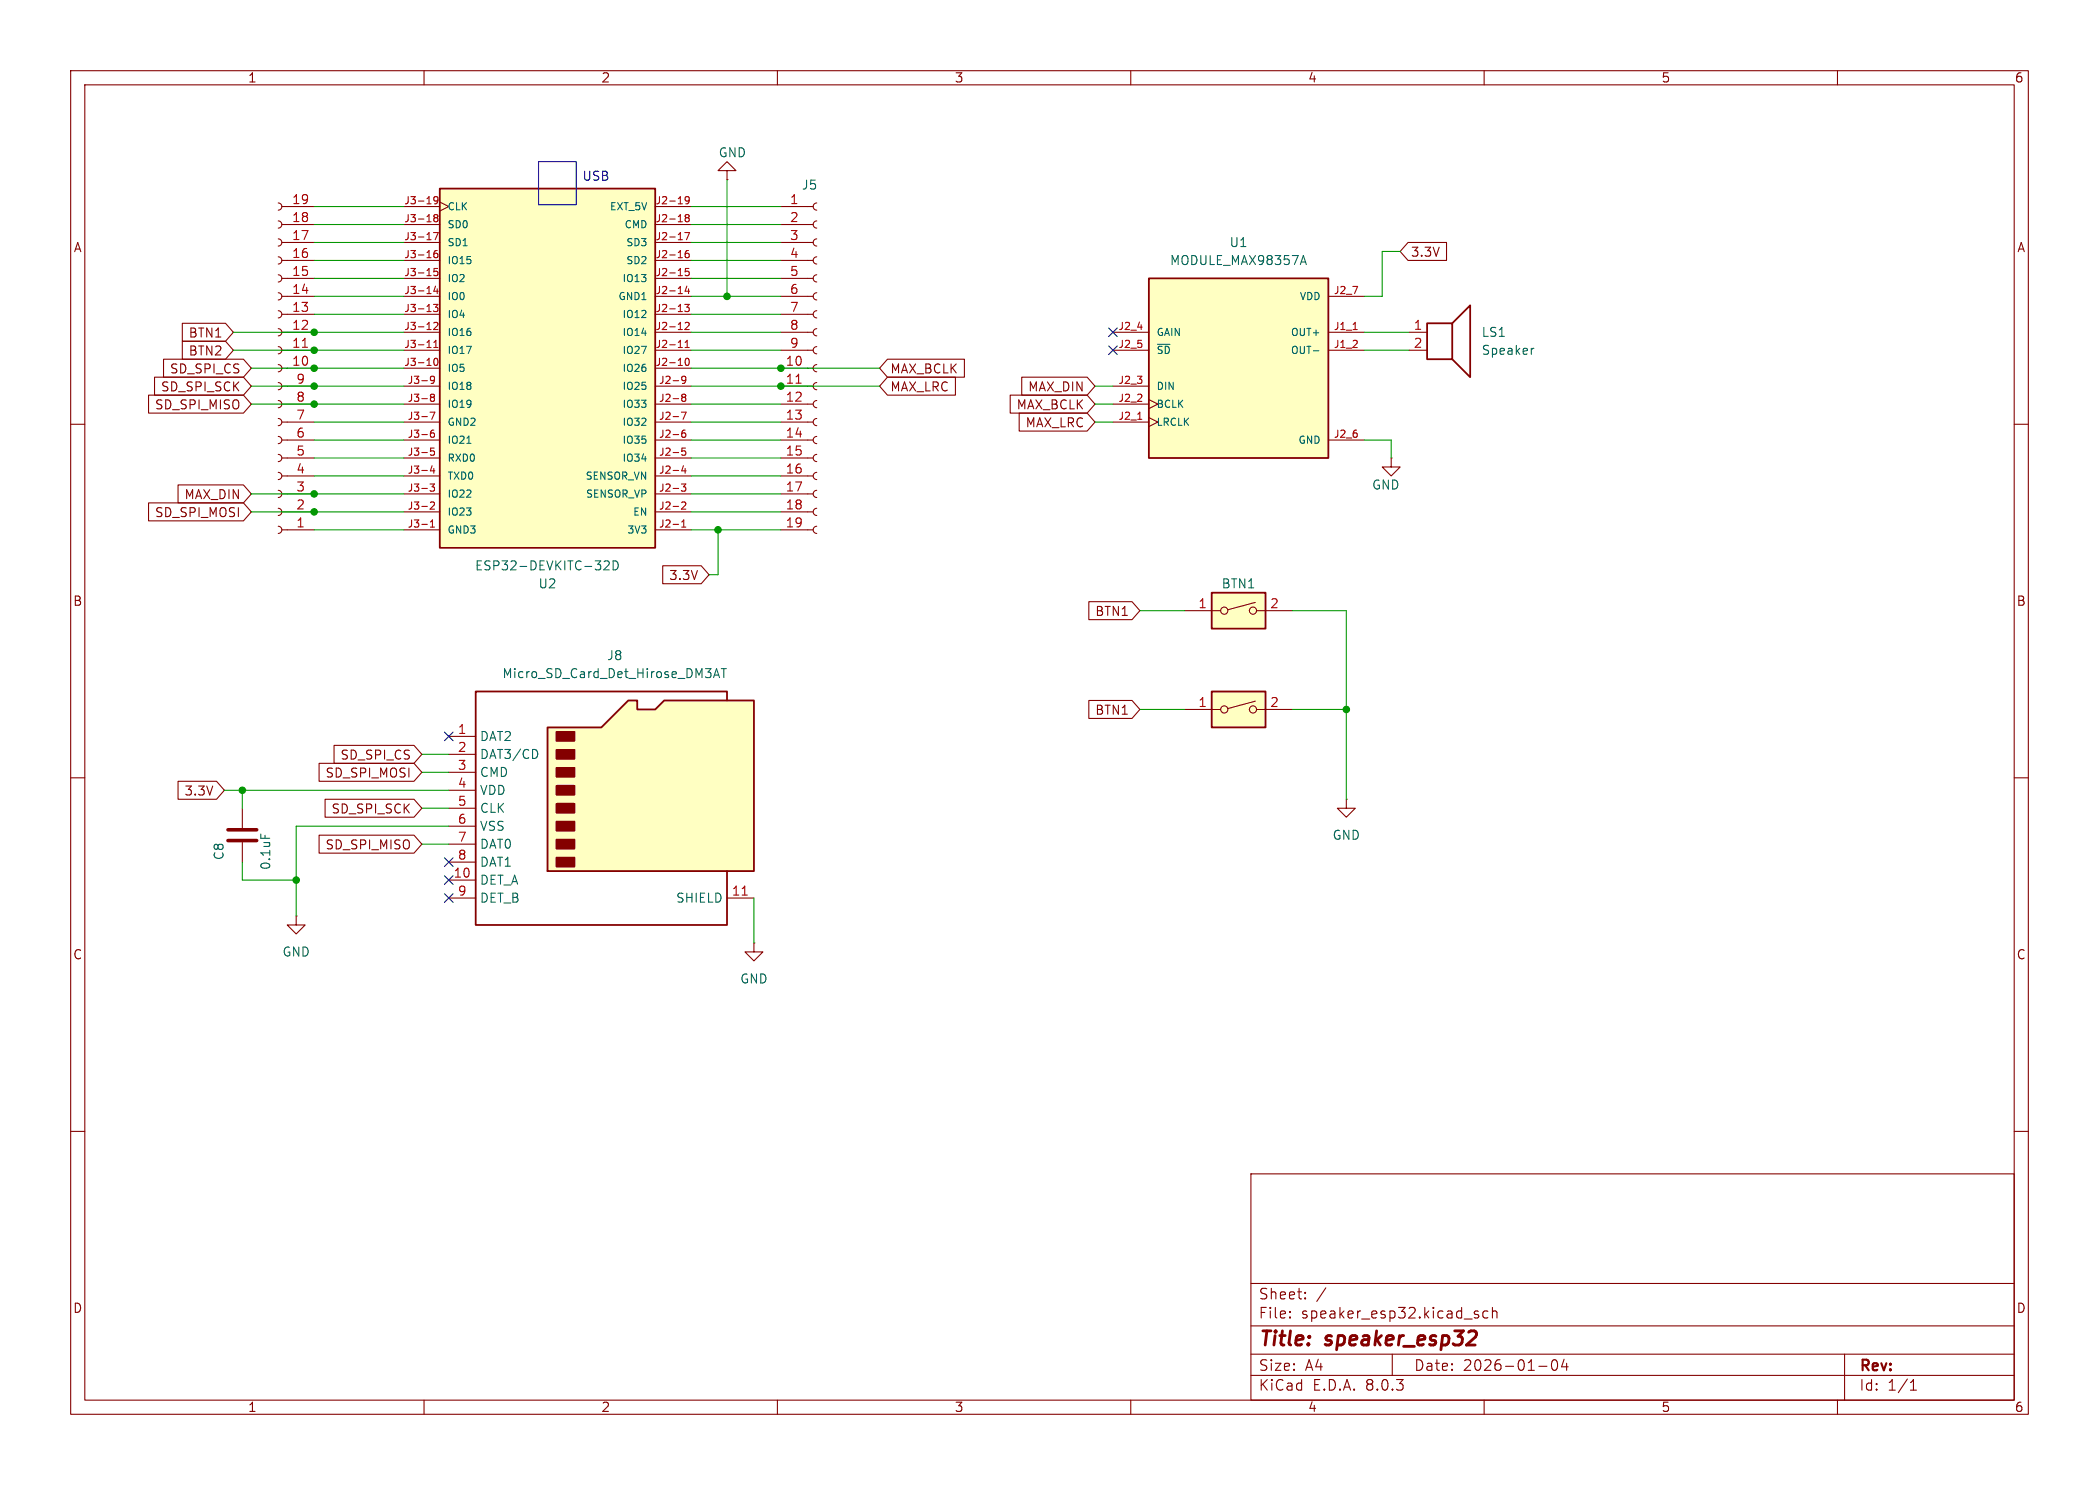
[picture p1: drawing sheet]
<svg xmlns="http://www.w3.org/2000/svg" width="297mm" height="210mm" viewBox="0 0 297 210" stroke-linecap="round" stroke-linejoin="round" font-family="sans-serif">
<g fill="none" stroke="#840000" stroke-width=".15">
<path d="M10 10h277v190h-277zM12 12h273v186h-273zM60 10v2M110 10v2M160 10v2M210 10v2M260 10v2M10 60h2M285 60h2M10 110h2M285 110h2M10 160h2"/>
<path d="M285 160h2M177 166h108v32h-108zM60 198v2M110 198v2M160 198v2M177 194.5h108M177 191.5h108M177 187.5h108M177 181.5h108M182.5 186.3h.1l-.1 .1M182.5 186.3v.1M182.5 185.5v.1"/>
<path d="M182.5 185.5h.1l-.1 .1M184.7 183.6v.1M184.7 183.6h-.1l.1 .1M184.7 182.8v.1M184.7 182.8h-.1l.1 .1M187.6 182.1l-1.3 2M197 191.5v3M208.8 185.9l.4 .1v.2l-.2 .2h-.3M208.8 185.4l.4 .1M210 198v2M210.5 185.5l-.4-.1-.3 .3v.4l.2 .2 .1 .1 .4-.1M211.2 185.5a.37 .37 0 0 1 .6 .1v.8"/>
<path d="M211.2 184.9v1.5M217.7 193.2h1.2M219.7 192.4a.36 .36 0 0 1 .3-.1 .36 .36 0 0 1 .3 .3 .77 .77 0 0 1-.4 1.2 .91 .91 0 0 1-.2-1.4zM221.3 192.2l-.3 1.1h.9M221.7 192.8v1M260 198v2M261 191.5v6.5M270.3 196.6h.9M270.3 195.5l.4-.4v1.5"/>
</g>
<path d="M208.6 188.2a.45 .45 0 0 1 .3 .6l-.1 .3-1.3 1.1h1.2" fill="none" stroke="#840000" stroke-width=".4"/>
<path d="M171.4 83.8h7.7v5.1h-7.7z" fill="#ffffc2"/>
<g fill="none" stroke="#840000" stroke-width=".15">
<path d="M167.6 86.4h5.1M177.6 85.2l-3.9 1M177.8 86.4h5.1M34.3 114.3v2.8M34.3 119.1v2.8"/>
<circle cx="173.2" cy="86.4" r=".51"/>
<circle cx="177.3" cy="86.4" r=".51"/>
</g>
<path d="M171.4 83.8h7.7v5.1h-7.7z" fill="none" stroke="#840000" stroke-width=".25"/>
<path d="M32.3 118.9h4M32.3 117.3h4" fill="none" stroke="#840000" stroke-width=".51"/>
<path d="M36.9 117.9v.7" fill="none" stroke="#006464" stroke-width=".15"/>
<path d="M162.6 39.4h25.4v25.4h-25.4z" fill="#ffffc2"/>
<path d="M162.6 39.4h25.4v25.4h-25.4z" fill="none" stroke="#840000" stroke-width=".25"/>
<path d="M157.5 47h5.1M157.5 49.5h5.1M157.5 59.7h5.1M157.5 57.2h5.1M157.5 54.6h5.1M162.6 59.1l1.2 .6-1.2 .6M162.6 56.5l1.2 .7-1.2 .6M188 47h5M188 49.5h5M188 41.9h5M188 62.2h5" fill="none" stroke="#840000" stroke-width=".15"/>
<path d="M161 59.3h.6M191.5 46.6h.5" fill="none" stroke="#a90000" stroke-width=".15"/>
<path d="M184.1 37h.6M184.4 36.1l.4 1.3M163.8 48.7h1.8M185.8 49.6h.8" fill="none" stroke="#006464" stroke-width=".15"/>
<path d="M77.5 102.9h7.6l3.8-3.8h1.3v1.2h2.5l1.3-1.2h12.7v24.1h-29.2z" fill="#ffffc2"/>
<g fill="#840000" stroke="#840000" stroke-width=".25">
<path d="M78.7 121.3h2.6v1.3h-2.6z"/>
<path d="M78.7 118.7h2.6v1.3h-2.6z"/>
<path d="M78.7 116.2h2.6v1.3h-2.6z"/>
<path d="M78.7 113.7h2.6v1.2h-2.6z"/>
<path d="M78.7 111.1h2.6v1.3h-2.6z"/>
<path d="M78.7 108.6h2.6v1.3h-2.6z"/>
<path d="M78.7 106h2.6v1.3h-2.6z"/>
<path d="M78.7 103.5h2.6v1.3h-2.6z"/>
</g>
<path d="M102.9 99.1v-1.3h-35.6v33h35.6v-7.6M77.5 102.9h7.6l3.8-3.8h1.3v1.2h2.5l1.3-1.2h12.7v24.1h-29.2z" fill="none" stroke="#840000" stroke-width=".25"/>
<g fill="none" stroke="#840000" stroke-width=".15">
<path d="M102.9 24.1h-1.3l1.3-1.2 1.2 1.2h-1.2v1.3M102.9 25.4h.1M110.5 39.4h4.6M110.5 36.8h4.6M110.5 34.3h4.6M110.5 31.8h4.6M110.5 29.2h4.6M115.6 38.9a.51 .51 0 0 0-.5 .5 .51 .51 0 0 0 .5 .5M115.6 36.3a.51 .51 0 0 0-.5 .5 .51 .51 0 0 0 .5 .5M115.6 33.8a.51 .51 0 0 0-.5 .5 .51 .51 0 0 0 .5 .5M115.6 31.2a.51 .51 0 0 0-.5 .6 .51 .51 0 0 0 .5 .5M115.6 28.7a.51 .51 0 0 0-.5 .5 .51 .51 0 0 0 .5 .5"/>
<path d="M110.5 59.7h4.6M110.5 57.2h4.6M110.5 54.6h4.6M110.5 52.1h4.6M110.5 49.5h4.6M110.5 47h4.6M110.5 44.5h4.6M110.5 41.9h4.6M115.6 59.2a.51 .51 0 0 0-.5 .5 .51 .51 0 0 0 .5 .5M115.6 56.6a.51 .51 0 0 0-.5 .6 .51 .51 0 0 0 .5 .5M115.6 54.1a.51 .51 0 0 0-.5 .5 .51 .51 0 0 0 .5 .5M115.6 51.6a.51 .51 0 0 0-.5 .5 .51 .51 0 0 0 .5 .5"/>
<path d="M115.6 49a.51 .51 0 0 0-.5 .5 .51 .51 0 0 0 .5 .5M115.6 46.5a.51 .51 0 0 0-.5 .5 .51 .51 0 0 0 .5 .5M115.6 43.9a.51 .51 0 0 0-.5 .6 .51 .51 0 0 0 .5 .5M115.6 41.4a.51 .51 0 0 0-.5 .5 .51 .51 0 0 0 .5 .5M110.5 74.9h4.6M110.5 72.4h4.6M110.5 69.9h4.6M110.5 67.3h4.6M110.5 64.8h4.6M110.5 62.2h4.6M115.6 74.4a.51 .51 0 0 0-.5 .5 .51 .51 0 0 0 .5 .5M115.6 71.9a.51 .51 0 0 0-.5 .5 .51 .51 0 0 0 .5 .5"/>
<path d="M115.6 69.3a.51 .51 0 0 0-.5 .6 .51 .51 0 0 0 .5 .5M115.6 66.8a.51 .51 0 0 0-.5 .5 .51 .51 0 0 0 .5 .5M115.6 64.3a.51 .51 0 0 0-.5 .5 .51 .51 0 0 0 .5 .5M115.6 61.7a.51 .51 0 0 0-.5 .5 .51 .51 0 0 0 .5 .5M63.5 104.1h3.8M63.5 106.7h3.8M63.5 109.2h3.8M63.5 111.8h3.8M63.5 114.3h3.8M63.5 116.8h3.8M63.5 119.4h3.8M41.9 129.5v1.3h1.3l-1.3 1.3-1.3-1.3h1.3"/>
<path d="M41.9 129.5h.1M63.5 124.5h3.8M63.5 127h3.8M63.5 121.9h3.8M102.9 127h3.8M106.7 133.4v1.2h1.2l-1.2 1.3-1.3-1.3h1.3M106.7 133.4h.1"/>
</g>
<path d="M112.6 54.2h.8M105 126.6h.7" fill="none" stroke="#a90000" stroke-width=".15"/>
<path d="M101 95.8l.4-1.2 .4 1.2M101.1 95.5h.6M102.1 94.6h.7M102.4 94.6v1.2M75.8 106.1l.3 .4-.1 .5-.2 .2" fill="none" stroke="#006464" stroke-width=".15"/>
<path d="M62.2 26.7h30.5v50.8h-30.5z" fill="#ffffc2"/>
<path d="M62.2 26.7h30.5v50.8h-30.5zM201.9 45.7h3.6v5.1h-3.6zM205.5 45.7l2.5-2.5v10.1l-2.5-2.5" fill="none" stroke="#840000" stroke-width=".25"/>
<g fill="none" stroke="#840000" stroke-width=".15">
<path d="M57.1 39.4h5.1M57.1 36.8h5.1M57.1 34.3h5.1M57.1 31.8h5.1M57.1 29.2h5.1M62.2 28.6l1.3 .6-1.3 .6M92.7 39.4h5.1M92.7 36.8h5.1M92.7 34.3h5.1M92.7 31.8h5.1M92.7 29.2h5.1M57.1 52.1h5.1"/>
<path d="M57.1 49.5h5.1M57.1 47h5.1M57.1 44.5h5.1M57.1 41.9h5.1M57.1 59.7h5.1M57.1 57.2h5.1M57.1 54.6h5.1M92.7 52.1h5.1M92.7 49.5h5.1M92.7 47h5.1M92.7 44.5h5.1M92.7 41.9h5.1"/>
<path d="M92.7 59.7h5.1M92.7 57.2h5.1M92.7 54.6h5.1M199.4 49.5h2.5M199.4 47h2.5M57.1 74.9h5.1M57.1 72.4h5.1M57.1 69.9h5.1M57.1 67.3h5.1M57.1 64.8h5.1M57.1 62.2h5.1M92.7 74.9h5.1"/>
<path d="M92.7 72.4h5.1M92.7 69.9h5.1M92.7 67.3h5.1M92.7 64.8h5.1M92.7 62.2h5.1M196.8 64.8v1.2h-1.2l1.2 1.3 1.3-1.3h-1.3M196.8 64.8h.1"/>
</g>
<g fill="none" stroke="#a90000" stroke-width=".15">
<path d="M61.3 32.9h.7l-.4 1M61.6 30.8l-.2-.2 .2-.3 .3 .1 .1 .1-.2 .3M61.6 30.8h.2M61.6 30.8l-.2 .2v.3l.2 .1 .3-.1 .1-.1-.1-.3-.1-.1M61.9 35.4l-.3 .1a.68 .68 0 0 0 0 .9l.3-.1 .1-.3-.2-.2-.3 .1-.1 .1M61.9 38h-.5v.5l.1-.1h.4l.1 .1-.1 .4-.1 .1-.4-.1M62 28.2l-.2 .2h-.3l-.1-.2 .1-.3 .3-.1 .1 .1a.67 .67 0 0 1-.2 .9h-.2M96.9 32.9h.7l-.5 1M97.1 30.8l-.2-.2 .2-.3 .3 .1 .1 .1-.2 .3M97.1 30.8l-.2 .2 .1 .3 .1 .1 .3-.1 .1-.1v-.3l-.2-.1M97.1 30.8h.2M97.4 35.4l-.3 .1a.68 .68 0 0 0 0 .9l.4-.1v-.3l-.2-.2-.3 .1-.1 .1"/>
<path d="M97.5 38h-.5l-.1 .5 .2-.1h.3l.1 .1v.4l-.2 .1-.4-.1M97.5 28.2l-.2 .2h-.3l-.1-.2 .1-.3 .3-.1 .2 .1a.67 .67 0 0 1-.3 .9h-.2M60.4 49.1h.6M60.9 58.3h.6l-.4 1M61.1 56.2l-.2-.2 .2-.3 .3 .1 .1 .1-.2 .3M61.1 56.2h.2M61.1 56.2l-.2 .2v.3l.2 .1 .3-.1 .1-.1-.1-.3-.1-.1M61.3 43h.7l-.4 .4 .3 .1v.5l-.1 .1-.5-.1M61.4 49.1h.6M61.4 45.7l.4-.1 .2 .3-.7 .7h.7M61.4 48.4l.3-.3v1M61.5 50.8l.1-.1a.54 .54 0 0 1 .4 .5 .54 .54 0 0 1-.4 .5l-.1-.1-.1-.3z"/>
<path d="M61.5 53.6l-.2 .2h-.3l-.1-.2 .1-.3 .3-.1 .1 .1a.67 .67 0 0 1-.2 .9h-.2M61.6 40.5l-.2 .7h.6M61.9 40.8v.7M96 49.1h.6M96.4 58.3h.7l-.4 1M96.7 56.2l-.2-.2 .2-.3 .2 .1 .1 .1-.2 .3M96.7 56.2l-.2 .2v.3l.2 .1 .2-.1 .1-.1v-.3l-.2-.1M96.7 56.2h.1M96.9 43h.6l-.3 .4 .3 .1v.5l-.2 .1-.4-.1M96.9 45.7l.4-.1 .2 .3-.6 .7h.6M96.9 49.1h.6M96.9 48.4l.3-.3v1"/>
<path d="M97 50.8l.2-.1a.54 .54 0 0 1 .3 .5 .54 .54 0 0 1-.3 .5l-.2-.1-.1-.3zM97 53.6l-.2 .2h-.2l-.1-.2 .1-.3 .2-.1 .2 .1a.67 .67 0 0 1-.3 .9h-.1M97.2 40.5l-.3 .7h.7M97.4 40.8v.7M60.9 68.4h.6l-.4 .4 .3 .1v.5l-.1 .1-.4-.1M60.9 74.5h.6M60.9 71.1l.4-.1 .2 .3-.6 .7h.6M60.9 73.8l.3-.3v1M61.1 65.9l-.2 .7h.6M61.4 60.8l-.3 .1a.68 .68 0 0 0 0 .9l.3-.1 .1-.3-.2-.2-.3 .1-.1 .1M61.4 66.2v.7M61.4 63.4h-.5v.5l.1-.1h.4l.1 .1-.1 .4-.1 .1-.4-.1"/>
<path d="M96.4 68.4h.6l-.3 .4 .3 .1v.5l-.2 .1-.4-.1M96.5 74.5h.5M96.5 73.8l.2-.3v1M96.5 71.1l.3-.1 .2 .3-.6 .7h.6M96.7 65.9l-.2 .7h.6M96.9 66.2v.7M96.9 60.8l-.2 .1a.68 .68 0 0 0 0 .9l.3-.1v-.3l-.2-.2-.2 .1-.1 .1M97 63.4h-.5v.5l.1-.1h.3l.1 .1v.4l-.2 .1-.3-.1"/>
</g>
<path d="M217 49.3l-.3 .1M66.1 62.7h.5M85.5 79.4l.2-.1h.3l.1 .1 .1 .3-.1 .2-.7 .7h.8M86.8 79.3a.64 .64 0 0 1 .7 .7 .64 .64 0 0 1-.7 .6z" fill="none" stroke="#006464" stroke-width=".15"/>
<path d="M171.4 97.8h7.7v5.1h-7.7z" fill="#ffffc2"/>
<g fill="none" stroke="#840000" stroke-width=".15">
<path d="M39.4 28.7a.51 .51 0 0 1 .5 .5 .51 .51 0 0 1-.5 .5M39.4 31.2a.51 .51 0 0 1 .5 .6 .51 .51 0 0 1-.5 .5M39.4 33.8a.51 .51 0 0 1 .5 .5 .51 .51 0 0 1-.5 .5M39.4 36.3a.51 .51 0 0 1 .5 .5 .51 .51 0 0 1-.5 .5M39.4 38.9a.51 .51 0 0 1 .5 .5 .51 .51 0 0 1-.5 .5M39.9 29.2h4.5M39.9 31.8h4.5M39.9 34.3h4.5M39.9 36.8h4.5M39.9 39.4h4.5M199.2 34.3h5.5v2.5h-5.5l-1.1-1.2zM21 55.9h13.4l1.2 1.3-1.2 1.2h-13.4z"/>
<path d="M21.9 53.3h12.5l1.2 1.3-1.2 1.3h-12.5zM23.1 50.8h11.3l1.2 1.3-1.2 1.2h-11.3zM25.8 48.3h6.1l1.1 1.2-1.1 1.3h-6.1zM25.8 45.7h6.1l1.1 1.3-1.1 1.3h-6.1zM39.4 41.4a.51 .51 0 0 1 .5 .5 .51 .51 0 0 1-.5 .5M39.4 43.9a.51 .51 0 0 1 .5 .6 .51 .51 0 0 1-.5 .5M39.4 46.5a.51 .51 0 0 1 .5 .5 .51 .51 0 0 1-.5 .5M39.4 49a.51 .51 0 0 1 .5 .5 .51 .51 0 0 1-.5 .5M39.4 51.6a.51 .51 0 0 1 .5 .5 .51 .51 0 0 1-.5 .5M39.4 54.1a.51 .51 0 0 1 .5 .5 .51 .51 0 0 1-.5 .5M39.4 56.6a.51 .51 0 0 1 .5 .6 .51 .51 0 0 1-.5 .5M39.4 59.2a.51 .51 0 0 1 .5 .5 .51 .51 0 0 1-.5 .5"/>
<path d="M39.9 41.9h4.5M39.9 44.5h4.5M39.9 47h4.5M39.9 49.5h4.5M39.9 52.1h4.5M39.9 54.6h4.5M39.9 57.2h4.5M39.9 59.7h4.5M125.6 50.8h10.9v2.5h-10.9l-1.1-1.2zM125.6 53.3h9.6v2.6h-9.6l-1.1-1.3zM142.9 55.9h10.9l1.1 1.3-1.1 1.2h-10.9zM144.2 58.4h9.6l1.1 1.3-1.1 1.3h-9.6z"/>
<path d="M144.6 53.3h9.2l1.1 1.3-1.1 1.3h-9.2zM21 71.1h13.4l1.2 1.3-1.2 1.3h-13.4zM25.2 68.6h9.2l1.2 1.3-1.2 1.2h-9.2zM39.4 61.7a.51 .51 0 0 1 .5 .5 .51 .51 0 0 1-.5 .5M39.4 64.3a.51 .51 0 0 1 .5 .5 .51 .51 0 0 1-.5 .5M39.4 66.8a.51 .51 0 0 1 .5 .5 .51 .51 0 0 1-.5 .5M39.4 69.3a.51 .51 0 0 1 .5 .6 .51 .51 0 0 1-.5 .5M39.4 71.9a.51 .51 0 0 1 .5 .5 .51 .51 0 0 1-.5 .5M39.4 74.4a.51 .51 0 0 1 .5 .5 .51 .51 0 0 1-.5 .5M39.9 62.2h4.5M39.9 64.8h4.5M39.9 67.3h4.5"/>
<path d="M39.9 69.9h4.5M39.9 72.4h4.5M39.9 74.9h4.5M93.8 80h5.4l1.1 1.3-1.1 1.3h-5.4zM154.1 85.1h6.1l1.1 1.3-1.1 1.2h-6.1zM154.1 99.1h6.1l1.1 1.2-1.1 1.3h-6.1zM177.6 99.2l-3.9 1M25.2 110.5h5.4l1.1 1.3-1.1 1.2h-5.4zM45.1 118.1h13.5l1.1 1.3-1.1 1.3h-13.5zM45.1 107.9h13.5l1.1 1.3-1.1 1.3h-13.5zM46 113h12.6l1.1 1.3-1.1 1.3h-12.6zM47.3 105.4h11.3l1.1 1.3-1.1 1.3h-11.3z"/>
<path d="M167.6 100.3h5.1M177.8 100.3h5.1M190.5 113v1.3h1.3l-1.3 1.3-1.3-1.3h1.3M190.5 113h.1"/>
<circle cx="173.2" cy="100.3" r=".51"/>
<circle cx="177.3" cy="100.3" r=".51"/>
</g>
<path d="M171.4 97.8h7.7v5.1h-7.7z" fill="none" stroke="#840000" stroke-width=".25"/>
<path d="M42.8 49.1h.7" fill="none" stroke="#a90000" stroke-width=".15"/>
<path d="M76.2 22.9h5.3v6.1h-5.3z" fill="none" stroke="#0000c2" stroke-width=".15"/>
<g fill="none" stroke="#009600" stroke-width=".15">
<path d="M44.4 34.3h12.7M44.4 36.8h12.7M44.4 31.8h12.7M44.4 39.4h12.7M44.4 29.2h12.7M97.8 34.3h12.7M97.8 36.8h12.7M97.8 31.8h12.7M97.8 39.4h12.7M97.8 29.2h12.7M102.9 25.4v16.5M198.1 35.6h-2.5v6.3h-2.6"/>
<path d="M33 47h24.1M33 49.5h24.1M35.6 54.6h21.5M35.6 52.1h21.5M35.6 57.2h21.5M44.4 44.5h12.7M44.4 41.9h12.7M44.4 59.7h12.7M97.8 54.6h26.7M97.8 52.1h26.7M97.8 57.2h12.7M97.8 44.5h12.7"/>
<path d="M97.8 47h12.7M97.8 49.5h12.7M97.8 41.9h12.7M97.8 59.7h12.7M154.9 54.6h2.6M154.9 57.2h2.6M154.9 59.7h2.6M193 47h6.4M193 49.5h6.4M35.6 69.9h21.5M35.6 72.4h21.5M44.4 62.2h12.7"/>
<path d="M44.4 74.9h12.7M44.4 64.8h12.7M44.4 67.3h12.7M97.8 62.2h12.7M97.8 74.9h12.7M97.8 64.8h12.7M97.8 69.9h12.7M97.8 67.3h12.7M97.8 72.4h12.7M101.6 74.9v6.4h-1.3M193 62.2h3.8v2.6M161.3 86.4h6.3"/>
<path d="M182.9 86.4h7.6v26.6M31.7 111.8h31.8M34.3 111.8v2.5M59.7 119.4h3.8M59.7 114.3h3.8M59.7 109.2h3.8M59.7 106.7h3.8M63.5 116.8h-21.6v12.7M161.3 100.3h6.3M182.9 100.3h7.6M34.3 121.9v2.6h7.6M106.7 127v6.4"/>
</g>
<path d="M156.9 46.4l1.2 1.2M156.9 48.9l1.2 1.2M158.1 46.4l-1.2 1.2M158.1 48.9l-1.2 1.2M62.9 103.5l1.2 1.2M64.1 103.5l-1.2 1.2M62.9 126.4l1.2 1.2M62.9 123.9l1.2 1.2M62.9 121.3l1.2 1.2M64.1 126.4l-1.2 1.2M64.1 123.9l-1.2 1.2M64.1 121.3l-1.2 1.2" fill="none" stroke="#000084" stroke-width=".15"/>
<g fill="#009600" stroke="#009600" stroke-width=".15">
<circle cx="44.4" cy="69.9" r=".46"/>
<circle cx="44.4" cy="72.4" r=".46"/>
<circle cx="41.9" cy="124.5" r=".46"/>
<circle cx="34.3" cy="111.8" r=".46"/>
<circle cx="101.6" cy="74.9" r=".46"/>
<circle cx="102.9" cy="41.9" r=".46"/>
<circle cx="110.5" cy="52.1" r=".46"/>
<circle cx="110.5" cy="54.6" r=".46"/>
<circle cx="190.5" cy="100.3" r=".46"/>
<circle cx="44.4" cy="52.1" r=".46"/>
<circle cx="44.4" cy="47" r=".46"/>
<circle cx="44.4" cy="49.5" r=".46"/>
<circle cx="44.4" cy="54.6" r=".46"/>
<circle cx="44.4" cy="57.2" r=".46"/>
</g>
<g font-size="2.8" fill="#840000">
<text x="178" y="190.9">Title:</text>
<text x="187.7" y="190.9">speaker_esp32</text>
</g>
<g font-size="2.1" fill="#840000">
<text x="178" y="184">Sheet:</text>
<text x="178" y="186.7">File:</text>
<text x="184.1" y="186.7">speaker_esp32.kicad_sch</text>
<text x="178" y="196.9">KiCad</text>
<text x="178" y="194.1">Size:</text>
<text x="184.7" y="194.1">A4</text>
<text x="185.7" y="196.9">E.D.A.</text>
<text x="193.3" y="196.9">8.0.3</text>
<text x="200" y="194.1">Date:</text>
<text x="207" y="194.1">2026-01-04</text>
<text x="263" y="194.3">Rev:</text>
<text x="263" y="196.9">Id:</text>
<text x="267.1" y="196.9">1/1</text>
</g>
<g font-size="1.8" fill="#840000">
<text x="35" y="11.9">1</text>
<text x="85" y="11.9">2</text>
<text x="135" y="11.9">3</text>
<text x="185" y="11.9">4</text>
<text x="235" y="11.9">5</text>
<text x="285" y="11.9">6</text>
<text x="10.3" y="35.9">A</text>
<text x="285.3" y="35.9">A</text>
<text x="199.5" y="36.5">3.3V</text>
<text x="26.6" y="47.9">BTN1</text>
<text x="23.9" y="53">SD_SPI_CS</text>
<text x="26.6" y="50.5">BTN2</text>
<text x="125.9" y="53">MAX_BCLK</text>
<text x="21.8" y="58.1">SD_SPI_MISO</text>
<text x="22.7" y="55.6">SD_SPI_SCK</text>
<text x="125.9" y="55.6">MAX_LRC</text>
<text x="143.8" y="58.1">MAX_BCLK</text>
<text x="145.4" y="55.6">MAX_DIN</text>
<text x="145" y="60.6">MAX_LRC</text>
<text x="26" y="70.8">MAX_DIN</text>
<text x="21.8" y="73.3">SD_SPI_MOSI</text>
<text x="94.6" y="82.2">3.3V</text>
<text x="10.3" y="85.9">B</text>
<text x="154.9" y="87.3">BTN1</text>
<text x="285.3" y="85.9">B</text>
<text x="154.9" y="101.3">BTN1</text>
<text x="48.1" y="107.6">SD_SPI_CS</text>
<text x="26" y="112.7">3.3V</text>
<text x="46" y="110.2">SD_SPI_MOSI</text>
<text x="46.8" y="115.3">SD_SPI_SCK</text>
<text x="46" y="120.3">SD_SPI_MISO</text>
<text x="10.3" y="135.9">C</text>
<text x="285.3" y="135.9">C</text>
<text x="10.3" y="185.9">D</text>
<text x="285.3" y="185.9">D</text>
<text x="35" y="199.9">1</text>
<text x="85" y="199.9">2</text>
<text x="135" y="199.9">3</text>
<text x="185" y="199.9">4</text>
<text x="235" y="199.9">5</text>
<text x="285" y="199.9">6</text>
</g>
<g font-size="1.8" fill="#006464">
<text x="101.6" y="22.5">GND</text>
<text x="113.4" y="27">J5</text>
<text x="173.9" y="35.2">U1</text>
<text x="165.5" y="37.7">MODULE_MAX98357A</text>
<text x="209.6" y="47.9">LS1</text>
<text x="209.6" y="50.4">Speaker</text>
<text x="194.1" y="69.4">GND</text>
<text x="67.1" y="80.9">ESP32-DEVKITC-32D</text>
<text x="76.1" y="83.4">U2</text>
<text x="172.8" y="83.4">BTN1</text>
<text x="85.8" y="93.6">J8</text>
<text x="71" y="96.1">Micro_SD_Card_Det_Hirose_DM3AT</text>
<text x="67.8" y="105">DAT2</text>
<text x="67.8" y="107.5">DAT3/CD</text>
<text x="67.8" y="110.1">CMD</text>
<text x="67.8" y="112.6">VDD</text>
<text x="67.8" y="115.2">CLK</text>
<text x="67.8" y="117.7">VSS</text>
<text x="188.5" y="119">GND</text>
<text x="31.9" y="121.7" transform="rotate(-90 31.9 121.7)">C8</text>
<text x="38.5" y="123.1" transform="rotate(-90 38.5 123.1)">0.1uF</text>
<text x="67.8" y="125.3">DET_A</text>
<text x="67.8" y="120.2">DAT0</text>
<text x="67.8" y="122.8">DAT1</text>
<text x="67.8" y="127.9">DET_B</text>
<text x="95.6" y="127.9">SHIELD</text>
<text x="39.9" y="135.5">GND</text>
<text x="104.6" y="139.3">GND</text>
</g>
<g font-size="1.8" fill="#a90000">
<text x="41.2" y="29">19</text>
<text x="111.7" y="29">1</text>
<text x="41.2" y="34">17</text>
<text x="41.2" y="31.5">18</text>
<text x="111.7" y="31.5">2</text>
<text x="111.7" y="34">3</text>
<text x="41.2" y="41.7">14</text>
<text x="41.2" y="39.1">15</text>
<text x="41.2" y="36.6">16</text>
<text x="111.7" y="36.6">4</text>
<text x="111.7" y="39.1">5</text>
<text x="111.7" y="41.7">6</text>
<text x="41.2" y="46.7">12</text>
<text x="41.2" y="44.2">13</text>
<text x="111.7" y="44.2">7</text>
<text x="111.7" y="46.7">8</text>
<text x="200" y="46.7">1</text>
<text x="41.2" y="51.8">10</text>
<text x="41.2" y="49.3">11</text>
<text x="111.1" y="51.8">10</text>
<text x="111.7" y="49.3">9</text>
<text x="200" y="49.3">2</text>
<text x="41.8" y="59.4">7</text>
<text x="41.8" y="56.9">8</text>
<text x="41.8" y="54.4">9</text>
<text x="111.1" y="54.4">11</text>
<text x="111.1" y="56.9">12</text>
<text x="111.1" y="59.4">13</text>
<text x="41.8" y="64.5">5</text>
<text x="41.8" y="62">6</text>
<text x="111.1" y="62">14</text>
<text x="111.1" y="64.5">15</text>
<text x="41.8" y="69.6">3</text>
<text x="41.8" y="67.1">4</text>
<text x="111.1" y="67.1">16</text>
<text x="111.1" y="69.6">17</text>
<text x="41.8" y="74.7">1</text>
<text x="41.8" y="72.1">2</text>
<text x="111.1" y="72.1">18</text>
<text x="111.1" y="74.7">19</text>
<text x="169.5" y="86.1">1</text>
<text x="179.6" y="86.1">2</text>
<text x="169.5" y="100.1">1</text>
<text x="179.6" y="100.1">2</text>
<text x="64.7" y="103.9">1</text>
<text x="64.7" y="106.4">2</text>
<text x="64.7" y="109">3</text>
<text x="64.7" y="111.5">4</text>
<text x="64.7" y="114">5</text>
<text x="64.7" y="116.6">6</text>
<text x="64.7" y="119.1">7</text>
<text x="64.1" y="124.2">10</text>
<text x="64.7" y="121.7">8</text>
<text x="64.7" y="126.7">9</text>
<text x="103.5" y="126.7">11</text>
</g>
<text font-size="1.8" fill="#0000c2" x="82.3" y="25.8">USB</text>
<g font-size="1.4" fill="#a90000">
<text x="57.1" y="29">J3-19</text>
<text x="92.7" y="29">J2-19</text>
<text x="57.1" y="34">J3-17</text>
<text x="57.1" y="31.5">J3-18</text>
<text x="92.7" y="34">J2-17</text>
<text x="92.7" y="31.5">J2-18</text>
<text x="57.1" y="41.7">J3-14</text>
<text x="57.1" y="39.1">J3-15</text>
<text x="57.1" y="36.6">J3-16</text>
<text x="92.7" y="41.7">J2-14</text>
<text x="92.7" y="39.1">J2-15</text>
<text x="92.7" y="36.6">J2-16</text>
<text x="188.6" y="41.7">J2_7</text>
<text x="57.1" y="46.7">J3-12</text>
<text x="57.1" y="44.2">J3-13</text>
<text x="92.7" y="46.7">J2-12</text>
<text x="92.7" y="44.2">J2-13</text>
<text x="158.2" y="46.7">J2_4</text>
<text x="188.6" y="46.7">J1_1</text>
<text x="57.1" y="51.8">J3-10</text>
<text x="57.1" y="49.3">J3-11</text>
<text x="92.7" y="51.8">J2-10</text>
<text x="92.7" y="49.3">J2-11</text>
<text x="158.2" y="49.3">J2_5</text>
<text x="188.6" y="49.3">J1_2</text>
<text x="57.6" y="59.4">J3-7</text>
<text x="57.6" y="56.9">J3-8</text>
<text x="57.6" y="54.4">J3-9</text>
<text x="93.1" y="59.4">J2-7</text>
<text x="93.1" y="56.9">J2-8</text>
<text x="93.1" y="54.4">J2-9</text>
<text x="158.2" y="59.4">J2_1</text>
<text x="158.2" y="56.9">J2_2</text>
<text x="158.2" y="54.4">J2_3</text>
<text x="57.6" y="64.5">J3-5</text>
<text x="57.6" y="62">J3-6</text>
<text x="93.1" y="64.5">J2-5</text>
<text x="93.1" y="62">J2-6</text>
<text x="188.6" y="62">J2_6</text>
<text x="57.6" y="69.6">J3-3</text>
<text x="57.6" y="67.1">J3-4</text>
<text x="93.1" y="69.6">J2-3</text>
<text x="93.1" y="67.1">J2-4</text>
<text x="57.6" y="74.7">J3-1</text>
<text x="57.6" y="72.1">J3-2</text>
<text x="93.1" y="74.7">J2-1</text>
<text x="93.1" y="72.1">J2-2</text>
</g>
<g font-size="1.4" fill="#006464">
<text x="63.2" y="29.9">CLK</text>
<text x="86.2" y="29.9">EXT_5V</text>
<text x="63.2" y="35">SD1</text>
<text x="63.2" y="32.5">SD0</text>
<text x="88.2" y="32.5">CMD</text>
<text x="88.5" y="35">SD3</text>
<text x="63.2" y="40.1">IO2</text>
<text x="63.2" y="37.6">IO15</text>
<text x="88" y="40.1">IO13</text>
<text x="88.5" y="37.6">SD2</text>
<text x="63.2" y="47.7">IO16</text>
<text x="63.2" y="45.2">IO4</text>
<text x="63.2" y="42.6">IO0</text>
<text x="87.4" y="42.6">GND1</text>
<text x="88" y="47.7">IO14</text>
<text x="88" y="45.2">IO12</text>
<text x="163.6" y="47.7">GAIN</text>
<text x="182.5" y="47.7">OUT+</text>
<text x="183.8" y="42.6">VDD</text>
<text x="63.2" y="52.8">IO5</text>
<text x="63.2" y="50.3">IO17</text>
<text x="88" y="52.8">IO26</text>
<text x="88" y="50.3">IO27</text>
<text x="163.6" y="50.3">~{SD}</text>
<text x="182.5" y="50.3">OUT-</text>
<text x="63.2" y="57.9">IO19</text>
<text x="63.2" y="55.3">IO18</text>
<text x="88" y="57.9">IO33</text>
<text x="88" y="55.3">IO25</text>
<text x="163.6" y="57.9">BCLK</text>
<text x="163.6" y="55.3">DIN</text>
<text x="63.2" y="65.5">RXD0</text>
<text x="63.2" y="63">IO21</text>
<text x="63.2" y="60.4">GND2</text>
<text x="88" y="65.5">IO34</text>
<text x="88" y="63">IO35</text>
<text x="88" y="60.4">IO32</text>
<text x="163.6" y="60.4">LRCLK</text>
<text x="183.6" y="63">GND</text>
<text x="63.2" y="70.6">IO22</text>
<text x="63.2" y="68">TXD0</text>
<text x="82.7" y="68">SENSOR_VN</text>
<text x="82.8" y="70.6">SENSOR_VP</text>
<text x="63.2" y="75.7">GND3</text>
<text x="63.2" y="73.1">IO23</text>
<text x="88.6" y="75.7">3V3</text>
<text x="89.5" y="73.1">EN</text>
</g>
</svg>
